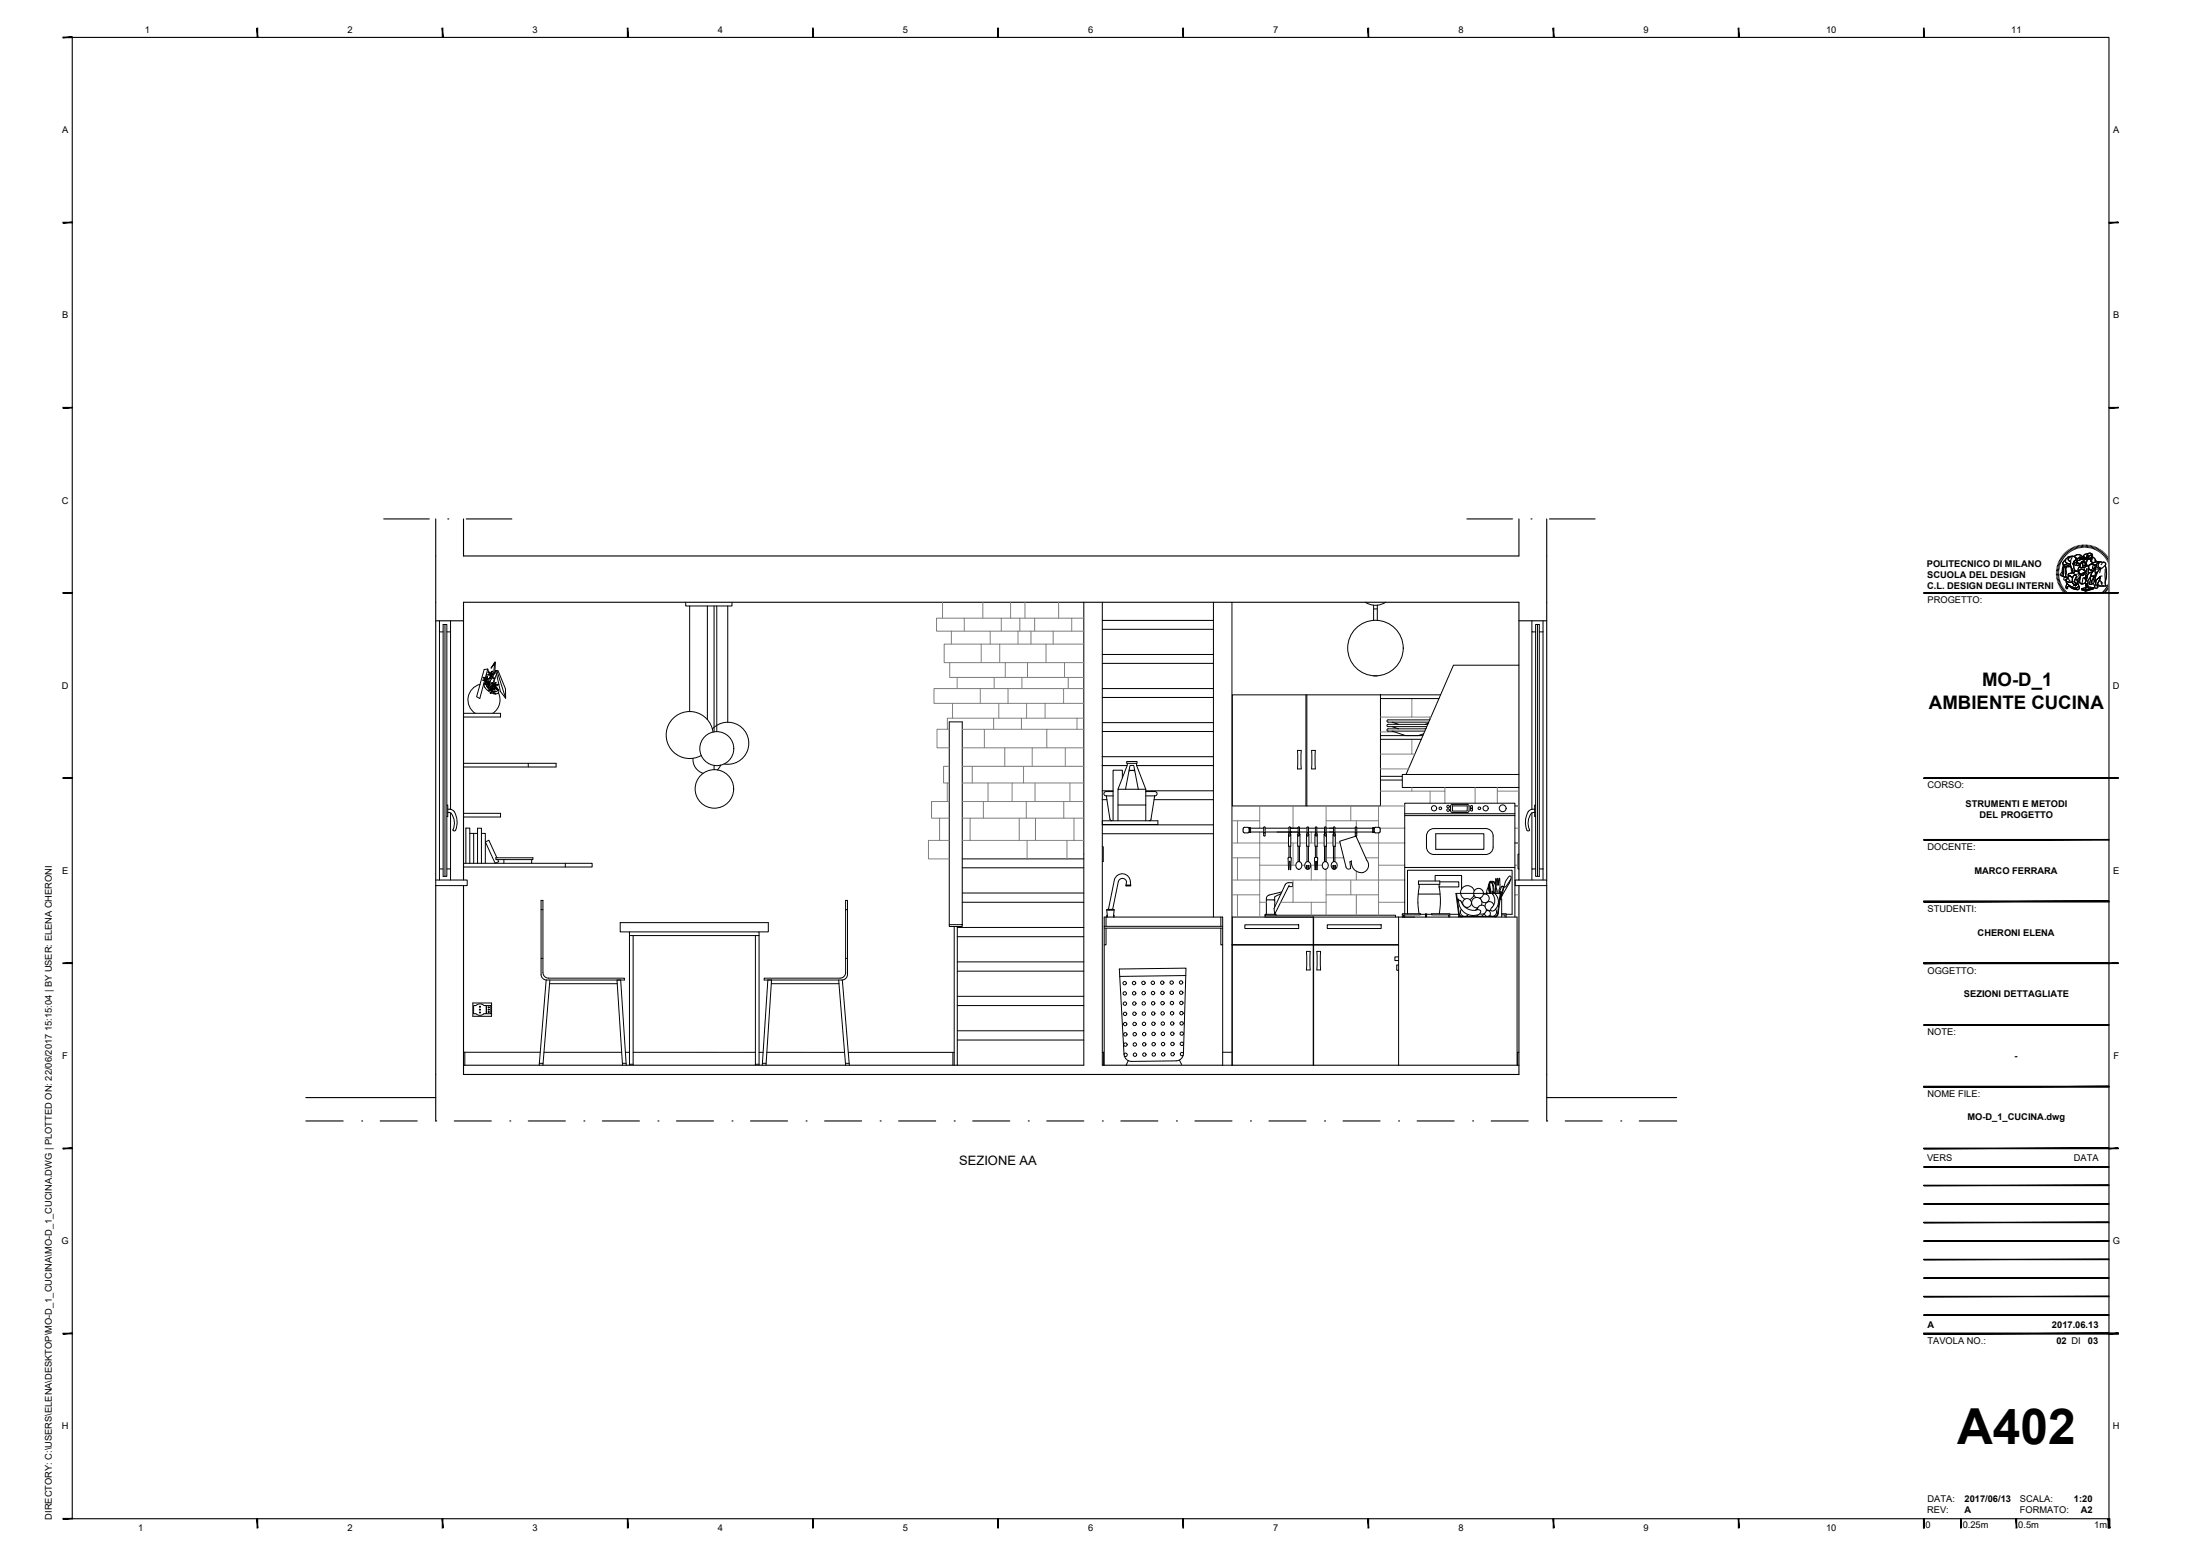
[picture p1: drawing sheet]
<svg xmlns="http://www.w3.org/2000/svg" width="594mm" height="420mm" viewBox="0 0 594 420" stroke-linecap="round" stroke-linejoin="round" font-family="sans-serif">
<!-- layer: A-WALL-FULL-EXTR -->
<g fill="none" stroke="#000" stroke-width=".3">
<path d="M103.6 140.1h12.3M117.7 140.1v10M120.9 140.1h.1M125.2 140.1v10M125.9 140.1h12.3M396.1 140.1h12.3M410.2 140.1v10M413.4 140.1h.1M417.7 140.1v10M418.4 140.1h12.3M117.7 162.6v75M117.7 167.6h7.5"/>
<path d="M125.2 162.6v75M410.2 162.6v75M410.2 167.6h7.5M417.7 162.6v75M117.7 239.1v51M125.2 239.1v51M410.2 239.1v51M417.7 239.1v51"/>
</g>
<!-- layer: A-WALL-FULL-INTR -->
<path d="M292.7 162.6v125M297.7 162.6v125M327.7 162.6v85M332.7 162.6v125M258.5 252.9h34.2" fill="none" stroke="#000" stroke-width=".27"/>
<!-- layer: A-FURN -->
<g fill="none" stroke="#000" stroke-width=".27">
<path d="M133.6 179.1l-1 1.3 1-1.6h.2l-.2 2.8M133.6 178.8l-.3 3M185.2 162.6v1h12.5v-1M186.2 163.6v28.5M191 163.6v30.7M192.8 163.6v34M193.6 163.6v34M196.5 163.6v31.4M368.7 162.6l.8 .5 1.4 .3M370.9 163.4v4.1M370.9 164.4h1M370.9 163.4h1"/>
<path d="M371.9 163.4v4.1M374.2 162.6l-.9 .5-1.4 .3M410.2 179.6h-17.7l-12.8 29.5M125.2 192.6h10v1h-10M129.6 184.8a4.3 4.3 0 0 0-3.2 3.5 4.3 4.3 0 0 0 1.9 4.3M130.6 184.7h.2M130.9 184.6a1.57 1.57 0 0 0 .9 1.9l.7 .5M131 183.4l-.1 .2M131.3 184.9l.4 .7M131.3 184.3h.1M131.3 182l.2 .7M131.4 184.1l-.1-.4 .3-1-.4 .3 .1 .7-1-.1 1 .1-.9-.8h.4l.5 .8-.5 .9 .5-.1v-.3"/>
<path d="M131.6 182.8l.1 .5M131.6 184.5l-.2 .3M131.7 184.5l.2 .2M131.7 180.7l-1 .1-2 7.3 .9 .5 1.3-4.9M131.7 180.7l.3 .8M131.7 180.7l-.7 2.6M131.7 181.5l.9 .7h-.9h.9l-.1-.7 .5-.3-.4 1 .5 1.1h.6l-1.1-1.1 .5-.4h.6l-.4 .3-.7 .1v.8l-.4 .1 .4-.9-.5-.8zM131.7 185.7l.7 .5v-.1l.1 .2M131.8 184.4h.2h-.2M131.8 183.6l.2 .8-.7-.7 .4-.5h.7l-.5 .4-.6 .1v.4M132 184.7h.2M132 185.7l.8 .7-.9-.1 .9 .1 1.1 1h-.6l-.5-1 .5-.5"/>
<path d="M132 184.6l-.5 .9M132 185.6h.3l.5 .8-.4 .8h.4v-.8l.7-.1 .4-.4h-.3M132.1 181.8l.1 .3M132.1 184.5l.1 .1M132.2 182.3l.2 .4M132.5 183.1l.1 .3M132.5 185.8v.1M132.6 186.4l.1 .1M132.7 184.5l.9 .8-.9-.1 .9 .1-.1-.8 .5-.3-.4 1.1 .5 1h.6l-1.1-1 .5-.5h.6l-.4 .3-.7 .2v.8h-.4l.4-.8-.5-.9zM132.8 185.3l-.1 .2M132.8 185.6l.3-.3-.3 1.1v-.5M132.8 186.5h.1"/>
<path d="M132.8 187.1l.5 .2M133 184.7l-.2 .5M133 184.5l.1-.1h-.6l-.5 .4 1.1 1.1h-.6l-.5-1.1 .4-1-.4 .3v.7h-.9h.9l-.9-.7 .5-.1 .4 .8-.4 .9 .4-.1v-.8l.8-.2M133.1 184.8l.1 .4M133.3 182.1l-.1 .2M133.3 185.3l.1 .4M133.4 185.3l-.1 .2M133.4 185.1v.1M133.4 182l-1.1 2M133.5 183.5l-.1 1.4M133.5 185.1l.1 .1M133.6 186.2l.2 .6"/>
<path d="M133.6 183.3l-.5 1.1M133.6 185.2h.1M133.7 185.2l.6 .7M133.9 181.1h.6l2 4.9v2.5l-1.4-1.8-1.2-5.6-.4 .7M134.1 182l-.5 1.2M134.2 181.1l2.3 7.4M134.4 186.3a.79 .79 0 0 1-1.3 .3M134.6 186.3a.68 .68 0 0 1 0 .8 .68 .68 0 0 1-.7 .3M134.6 187.1a4.3 4.3 0 0 1-1.5 5.5M192.4 196.8a5.7 5.7 0 0 1 9.5 2.1 5.7 5.7 0 0 1-6.4 7.4M192.5 197.7a6.3 6.3 0 0 0-7.9-5.4 6.3 6.3 0 0 0-4.2 8.6 6.3 6.3 0 0 0 9 3.1M332.8 187.6h40v30h-40z"/>
<path d="M352.6 187.6v30M352.9 187.6v30M370.9 182.5h1M372.8 187.6h16.2M372.8 188.6h15.8M372.8 198.6h11.4M372.8 199.6h11M375.9 197.4l3.6 1.2h3.5l1.4-.5M375.9 195l1.8 .6M375.9 196.2l1.8 .6M385 196.8h-10.2l-.3 .3 .3 .3h10M385.1 196.7l-.3 .1"/>
<path d="M385.5 195.6h-10.7l-.3 .3 .3 .3h10.5M385.7 195.3l-.9 .3M386.1 194.4h-11.3l-.3 .3 .3 .3h11M386.2 193.6v.6M125.2 219.6h10v1h-10M125.2 206.1h25v1h-25M142.6 206.1v1M187.1 204.8a3.9 3.9 0 0 0 2.8 4M192.8 206.7v1.1M194.6 206.6l-.9 1.3M298.7 214.9l1 6.3 .5 .4M298.7 214.9h1.9"/>
<path d="M300.6 213.7h-1.9a.59 .59 0 0 0-.6 .7 .59 .59 0 0 0 .6 .5M301.9 213.1l2.5-6.5v-.5h2.5v.5l2.5 6.5M301.9 217.4h7.5M303.1 210.1v-2.1h-2.5v13.6M303.9 213.1l1.2-6.4h1.1l1.2 6.4M304.4 206.1h-.2v-.5h2.9v.5h-.2M304.9 208.2h1.5M304.9 207.9h1.5M309.4 213.7h2.5a.59 .59 0 0 1 .6 .7 .59 .59 0 0 1-.7 .5M309.4 214.9h2.4M311.8 214.9l-1 6.3-.5 .4M350.4 202.6h1"/>
<path d="M350.4 202.6v5h1v-5M354.2 202.6v5h1v-5M354.2 202.6h1M372.8 210.6h5.9M372.8 209.6h5.9M379.3 219.7h29.8M391.8 217.4l.4-.2 4.3 .1 .2 .4-.1 1.5-.4 .2-4.2-.1-.3-.4zM392.2 217.6h4v1.4h-4zM397.1 218.3h.5v.6h-.4zM397.2 217.6h.4v.6h-.5zM410.2 209.1h-31.5v3.5h31.5M125.2 233.1h34.7v1h-34.7"/>
<path d="M125.8 233.1v-9.5h1.1v9.5M126.9 225h1v8.1M127.9 225h1.1M129 233.1v-9.5h1v9.5M130 225h1.1v8.1M133.9 231.6h10v.5h-10zM134.2 231.6l-2.2-4.7-.9 .4 2.6 5.8 1-.4-.3-.6M136.1 232.1v1M143.6 232.1v1M152.7 233.1v1M297.7 228.6h.2v4h-.2M297.7 221.6h15v1h-15z"/>
<path d="M301.9 221.6v-8.5h7.5v8.5M304.1 239l.1-.9a1.15 1.15 0 0 0-1.1-.9 1.15 1.15 0 0 0-1.1 .8l-1.5 7.6M304.1 239h1.2v.2h-1.2zM305.3 239a2.58 2.58 0 0 0-2-3 2.2 2.2 0 0 0-2.4 1.6l-1.6 8M335.7 224.5l.2 .3 1.1 .1M337 223.4h-.9a.84 .84 0 0 0-.4 1.1M337 223.4a1.05 1.05 0 0 1 .3 1.3M337.3 223.6h.1M337.3 224.7h.1M337.3 224.7l-.3 .2M337.4 223.6v1.1M337.4 223.6h.3v1.1"/>
<path d="M337.4 224.7v.1M337.4 224.8h.3M337.7 224.7v.1M337.7 224.7h3.5M337.7 223.6h3.5M341.2 225l.2-.2 .2 .2M341.6 223.5v2.1M341.6 224.7h8.9M341.6 223.6h6.5M341.6 223.5l-.2-.2-.2 .2v2.1l.2 .2 .2-.2M347.9 231.6l.8 .1-.2 3.1-.2-2.2-.3 2.2zM348.1 225l.2-.2 .2 .2"/>
<path d="M348.1 228.5v3M348.1 225.2l-.2 3.3h.7l-.2-3.3M348.1 239l-3.9 7.9M348.4 223.6h2.1M348.4 223.5v2.1M348.4 228.5v3M348.5 223.5l-.2-.2-.2 .2v2.1l.2 .2 .2-.2M349 238.4h-1.3l-.7 .5-3 6.4 .2 1.6M349 238.4h.1M349 238.4v1h-1.1M350.2 233a.93 .93 0 0 1 1.3 .1 .93 .93 0 0 1-.2 1.3 .93 .93 0 0 1-1.3-.1 .93 .93 0 0 1 .2-1.3zM350.5 225l.2-.2 .2 .2"/>
<path d="M350.5 228.5v4.2M350.5 225.2l-.1 3.3h.6l-.1-3.3M350.6 223.3l.3 .2v2.1l-.2 .2-.2-.2zM350.9 224.7h2M350.9 223.6h2M350.9 228.5v4.2M352.8 234.6a.98 .98 0 0 1-.5-1.3 .98 .98 0 0 1 1.3-.4l.3 .9-.4 .8M352.8 234.6l.1-.9 .1 1h.3l.1-1 .1 .9M352.9 225l.2-.2 .2 .2M352.9 228.5v4.2M352.9 225.2l-.1 3.3h.6l-.1-3.3M353 223.3l.3 .2v2.1l-.2 .2-.2-.2z"/>
<path d="M353.3 224.7h1.9M353.3 223.6h1.9M353.3 228.5v4.2M355.1 231.6l.4-.1 .3 .3-.1 3-.3-2.2-.3 2.2zM355.2 225l.2-.2 .2 .2M355.2 228.5v3M355.2 225.2l-.1 3.3h.6l-.1-3.3M355.3 223.3l.3 .2v2.1l-.2 .2-.2-.2zM355.6 224.7h2.1M355.6 223.6h2.1M355.6 228.5v3M357.3 233a.93 .93 0 0 1 1.3 .1 .93 .93 0 0 1-.2 1.3 .93 .93 0 0 1-1.3-.1 .93 .93 0 0 1 .2-1.3z"/>
<path d="M357.7 225l.2-.2 .2 .2M357.7 228.5v4.2M357.7 225.2l-.1 3.3h.6l-.1-3.3M357.7 223.3l.4 .2v2.1l-.2 .2-.2-.2zM358.1 224.7h2M358.1 223.6h2M358.1 228.5v4.2M359.9 234.6l.1-.9 .1 1h.2h.1v-.9l.2-.1v.9M359.9 234.6a.98 .98 0 0 1-.4-1.3 .98 .98 0 0 1 1.3-.4l.3 .9-.5 .8M360.1 225l.2-.2 .2 .2M360.1 228.5v4.2M360.1 225.2l-.1 3.3h.6l-.1-3.3"/>
<path d="M360.1 223.3l.4 .2v2.1l-.2 .2-.2-.2zM360.5 224.7h5.5M360.5 223.6h5.5M360.5 228.5v4.2M364.5 232.7l.4-.2a2.81 2.81 0 0 0 3 3.1M364.5 232.7l.2 1.8-.7 .2-.5-.6-1.7-6.9 4.4-1.4 2.9 6.5a2.06 2.06 0 0 1-1.2 3.3M366 225l.2-.2 .2 .2M366 223.3l.4 .2v2.1l-.2 .2-.2-.2zM366.4 224.7h4.3M366.4 223.6h4.3M370.7 224.7v.1M370.7 223.5l.3 .1v1.2h-.3z"/>
<path d="M371 224.7h.1M371 223.6h.1M371.1 224.7l.3 .2M371.4 223.4h.9a.82 .82 0 0 1 .4 1.1M371.4 223.4a1.05 1.05 0 0 0-.3 1.3M372.7 224.5l-.2 .3-1.1 .1M379.3 234.2v-17.3h29.8v17.3M379.3 220.2h29.8M383 237.9h5.8v.9h-5.8zM383.2 238.8l-.3 4.4 .3 3.5M385.8 224.3l.9-.5 .5-.1h14a1.99 1.99 0 0 1 2 2v3a1.99 1.99 0 0 1-2 2h-14a2.01 2.01 0 0 1-2-2l.1-3.5zM387.5 237.9v-1.5h7.2v3.7"/>
<path d="M387.7 225.1h13v4.2h-13zM388.6 239.5l.4 3.7-.4 3.5M388.6 238.8v.7M388.8 238.1h5.1v1.4h-5.3M401.9 239.5l-.4 .7v.8M402.1 238.9l.5 2.3M402.2 238.4l.1-.3a.95 .95 0 0 1 1 1.2l.1 .7M402.3 238.5l.4 2.7M402.5 238.1a3.3 3.3 0 0 1 .7 2.9 2.92 2.92 0 0 1-.1 5h-.3a.57 .57 0 0 1-.3-.6 .57 .57 0 0 1 .5-.5 2.74 2.74 0 0 0 .1-3.5M402.5 238.1a2.54 2.54 0 0 0-.3 3.1M402.6 238.2a2.55 2.55 0 0 0-.2 3M402.7 238a1.08 1.08 0 0 1 1.3 1.4l-.1 1.8"/>
<path d="M402.8 238.2a1.27 1.27 0 0 1 1 1.8l-.1 1.2M403.9 237.3v1.3M404 237.3l.3 1.7 .1-1.8 .3 1.8v-1l.3-.8 .1 2.4-.3 1.4M404 239.8l.3 .9M405.5 239.4l-.8 1.8M405.5 239.4h.3l.1 .2-.8 3.2M405.5 239.4a.38 .38 0 0 1 .4-.1 .38 .38 0 0 1 .2 .3l-.8 3.2M406.4 239.5l1.5-2 .2-.6-.2-.3a2.67 2.67 0 0 0-1.7 2.6l-.1 .5M408 237.4l-.4 1-2.1 3.6M410.2 230.6h-.3v4h.3M146.1 245.6h.5M146.1 258.8h.5"/>
<path d="M170 252.6h35v35M170 252.6v-1h35v1M170 251.6h-2.5v-2.5h40v2.5h-2.5M170 252.6v35M171 252.6v35M204 252.6v35M228.3 245.6h.6M228.3 258.8h.6M298.2 250.1v37.5M298.2 250.1v-2.5h32v40h2.5M298.2 250.6h32M298.2 250.1h32"/>
<path d="M298.7 250.6v4.5h-.5M298.7 247.6v2.5M298.9 245.7h2M298.9 245.7h1.9M299 247.1l-.1 .5M299 247.6v-2l1.9 .1-.2 1.9M299.6 245.6l-.1 .1M300.2 245.6v.1M300.7 247.1h.2v.5M329.7 250.6v4.5h.5M329.7 247.6v2.5M332.7 255.2h21.9v32.4"/>
<path d="M336.2 249.7h14.5v1h-14.5zM341.6 247.1h35.2v.5h-35.2zM341.6 247.1v-.2h3v.2M342 243h2.2v1.9M344.2 246.9h.4M345.9 241.3l-1.7 .8v.9M346.1 240.8l-3.4 .9a1 1 0 0 0-.7 1v4.2M352.8 256.9v5M352.8 256.9h1M353.8 256.9v5h-1.1M354.6 247.6v7.5h-21.9M355.6 256.9v5h1v-5"/>
<path d="M355.6 256.9h1M358.4 249.7h14.6v1h-14.6zM376.8 247.6h32.9v40M377.7 258.4h-1v1h1M377.7 247.6v40M377.7 255.1h-23v-7.5h-21.9v40M377.7 255.2h-23v32.4M378.7 247.6v-.9h4.9v.3h-4.6v.6M379.3 246.7v-12.5h29.8v13.4M379.3 247.1v.5M380.1 246.7v-11.7h28.2v11.9h-1.6M383 241.4h5.9"/>
<path d="M383.6 246.9h1.3M384.9 247.6v-.9h.3v.9M385.2 246.9h1.4M391.2 247.6v-.6h-4.6v-.3h4.9v.9M391.5 246.9h2.4v.7M393.3 241.2l.7 5.4a.83 .83 0 0 0 .8 .9h8.8a.83 .83 0 0 0 .8-.9l.7-5.4M393.9 246.7l-.8-5.5h12.2l-.7 5.5M393.9 246.6a1 1 0 0 0 .9 1M394 243.1l-.3-.3-.1 .1 .3 .3a3.9 3.9 0 0 0 5.6 3.6 .63 .63 0 0 0 .3-.7 .63 .63 0 0 0-.6-.5l-.7 .2M394 243.1l.6 .3M394.2 247.4v.2M394.5 243.4a3.6 3.6 0 0 0 4 2.4"/>
<path d="M394.6 245.6a1.17 1.17 0 0 0 .2 1.6 1.17 1.17 0 0 0 1.7-.2M398 241.7l-.4 .7-.7 .5M398.1 240.5a1.88 1.88 0 0 0-3.1-.9 1.88 1.88 0 0 0 .6 3.2M398.6 242.3a1.33 1.33 0 0 1-.2-2.1 1.33 1.33 0 0 1 2 .4 1.33 1.33 0 0 1-.9 1.9M399 245.2l-.5 .6M399.8 242.4v.4M400 244.4a1.4 1.4 0 0 0-.8-2 1.4 1.4 0 0 0-1.8 1.3 1.4 1.4 0 0 0 1.7 1.4M400.6 241.5a1.17 1.17 0 0 1 1.5 1.3 1.17 1.17 0 0 1-2 .6M400.8 246.7a1.22 1.22 0 0 1-2 .4M401 244.8a1.22 1.22 0 0 0-1.3-.3 1.22 1.22 0 0 0-.8 1.1M401.3 245.9a.8 .8 0 0 1 1.1 .6 .8 .8 0 0 1-.6 1 .8 .8 0 0 1-.9-.9M401.4 245.5a1.22 1.22 0 0 1-1.8 1.2"/>
<path d="M401.5 241v.2zM401.9 245.8v.1M403.2 241l-.2-.3 .1 .8M403.4 244.4a1.19 1.19 0 0 0-1.5-.9 1.19 1.19 0 0 0-.8 1.5 1.19 1.19 0 0 0 1.5 .8M403.4 240v1.1M403.8 245.5a1.17 1.17 0 0 1 0 1.6 1.17 1.17 0 0 1-1.5 .1M404.3 240.7v.5M404.6 246.6a1 1 0 0 1-1 1M404.9 241.2l.2-.5 .4 .2-.2 .5M405.1 242.8h.4v4.8M405.2 240.8l-.2 .4M405.3 242.2l-.2 .3"/>
<path d="M405.5 246.7h1.2v.9M405.5 247h.9v.6M127.7 270.8h5v3.6h-5zM127.9 271.5h.6a1.54 1.54 0 0 1 2.2 0h.6v2.2h-.6a1.55 1.55 0 0 1-2.2 0h-.6zM131.4 271.5h1.1v2.2h-1.1zM147.5 264.6l-1.9 23M148.1 264.1a1.51 1.51 0 0 1-1.5-1.5v-19.5h-.5v20a1.5 1.5 0 0 0 1.5 1.5h21v-.5h-20.5M148.4 265.6h18.3M148.5 264.6l-1.9 23M207.3 264.6l-1.5 23M208.3 265.6h18.3M208.3 264.6l-1.5 23"/>
<path d="M226.5 264.6l1.8 23M227.5 264.6l1.8 23M228.3 262.6v-19.5h.6v20a1.5 1.5 0 0 1-1.5 1.5h-21v-.5h20.5M228.4 262.6a1.5 1.5 0 0 1-1.5 1.5M320.2 263.4l-17.8 .3M377.7 260.6h-.5v1.4h.5M125.2 284.1h20.7M125.5 284.1v3.5M145.6 287.1h1M146.9 284.1h21M168.1 287.1h1M168.1 287.6l-1.5-23h1l1.5 23"/>
<path d="M168.9 284.1h1.1M170 287.4h1M171 284.1l33 .1M204 287.4h1M205 284.2h1.1M205.9 287.1h1M207.1 284.2h21M228.3 287.1h1M229.1 284.2h28.6M257.3 284.2v3.4M297.7 284.1h.3v3.5M303.5 284.6a.46 .46 0 0 1 .7-.2 .46 .46 0 0 1 .1 .7 .46 .46 0 0 1-.7 0"/>
<path d="M303.5 284.7l-1.2-23 18-.3-.7 23.1a2 2 0 0 1-2 2l-12.1 .1M303.5 284.7a1.99 1.99 0 0 0 2.1 1.9M304.7 286.4l-.6 1.2M318.5 286.3l.6 1.1M319.6 284.4a.46 .46 0 0 0-.7-.2 .46 .46 0 0 0-.1 .7 .46 .46 0 0 0 .7 0M330.2 284.1h2.5M410.2 284.1h-.4v3.5"/>
<circle cx="371.4" cy="175" r="7.5"/>
<circle cx="192.9" cy="213" r="5.2"/>
<circle cx="193.6" cy="202.2" r="4.6"/>
<circle cx="387.2" cy="218.3" r=".7"/>
<circle cx="388.9" cy="218.3" r=".35"/>
<circle cx="391" cy="217.8" r=".35"/>
<circle cx="391" cy="218.7" r=".35"/>
<circle cx="399.5" cy="218.3" r=".35"/>
<circle cx="401.2" cy="218.3" r=".7"/>
<circle cx="405.8" cy="218.3" r=".93"/>
<circle cx="396.2" cy="243.8" r="1.19"/>
<circle cx="129.6" cy="272.6" r=".14"/>
<circle cx="129.6" cy="273.4" r=".14"/>
<circle cx="129.6" cy="271.9" r=".14"/>
<circle cx="132" cy="272" r=".14"/>
<circle cx="132" cy="272.6" r=".14"/>
<circle cx="132" cy="273.3" r=".14"/>
<circle cx="303.7" cy="265.5" r=".46"/>
<circle cx="303.7" cy="268.2" r=".46"/>
<circle cx="303.8" cy="271" r=".46"/>
<circle cx="303.8" cy="273.8" r=".46"/>
<circle cx="303.8" cy="276.5" r=".46"/>
<circle cx="303.9" cy="279.3" r=".46"/>
<circle cx="306.2" cy="265.4" r=".46"/>
<circle cx="306.3" cy="268.2" r=".46"/>
<circle cx="306.3" cy="271" r=".46"/>
<circle cx="306.3" cy="273.7" r=".46"/>
<circle cx="306.4" cy="276.5" r=".46"/>
<circle cx="306.4" cy="279.3" r=".46"/>
<circle cx="308.8" cy="265.4" r=".46"/>
<circle cx="308.8" cy="268.2" r=".46"/>
<circle cx="308.8" cy="270.9" r=".46"/>
<circle cx="308.9" cy="273.7" r=".46"/>
<circle cx="308.9" cy="276.5" r=".46"/>
<circle cx="309" cy="279.2" r=".46"/>
<circle cx="311.3" cy="265.4" r=".46"/>
<circle cx="311.4" cy="268.1" r=".46"/>
<circle cx="311.4" cy="270.9" r=".46"/>
<circle cx="311.4" cy="273.7" r=".46"/>
<circle cx="311.5" cy="276.4" r=".46"/>
<circle cx="311.5" cy="279.2" r=".46"/>
<circle cx="313.9" cy="265.4" r=".46"/>
<circle cx="313.9" cy="268.1" r=".46"/>
<circle cx="313.9" cy="270.9" r=".46"/>
<circle cx="314" cy="273.6" r=".46"/>
<circle cx="314" cy="276.4" r=".46"/>
<circle cx="314" cy="279.2" r=".46"/>
<circle cx="316.4" cy="265.3" r=".46"/>
<circle cx="316.4" cy="268.1" r=".46"/>
<circle cx="316.5" cy="270.8" r=".46"/>
<circle cx="316.5" cy="273.6" r=".46"/>
<circle cx="316.5" cy="276.4" r=".46"/>
<circle cx="316.6" cy="279.1" r=".46"/>
<circle cx="318.9" cy="265.3" r=".46"/>
<circle cx="319" cy="268.1" r=".46"/>
<circle cx="319" cy="270.8" r=".46"/>
<circle cx="319" cy="273.6" r=".46"/>
<circle cx="319.1" cy="276.3" r=".46"/>
<circle cx="319.1" cy="279.1" r=".46"/>
<circle cx="303.9" cy="282.1" r=".46"/>
<circle cx="306.4" cy="282" r=".46"/>
<circle cx="306.5" cy="284.8" r=".46"/>
<circle cx="309" cy="282" r=".46"/>
<circle cx="309" cy="284.8" r=".46"/>
<circle cx="311.5" cy="282" r=".46"/>
<circle cx="311.6" cy="284.7" r=".46"/>
<circle cx="314.1" cy="281.9" r=".46"/>
<circle cx="314.1" cy="284.7" r=".46"/>
<circle cx="316.6" cy="281.9" r=".46"/>
<circle cx="316.6" cy="284.7" r=".46"/>
<circle cx="319.1" cy="281.9" r=".46"/>
</g>
<!-- layer: A-GLAZ-FULL -->
<g fill="none" stroke="#000" stroke-width=".27">
<path d="M118.7 170.6h1M118.7 167.6v70M119.7 168.6h1v68h-1zM120.2 168.6v68M121.7 167.6v3h-1M121.7 170.6v47.9M413.7 167.6v3h1M413.7 170.6v47.9M414.7 168.6h1v68h-1zM415.2 168.6v68M415.7 170.6h1M416.7 167.6v70"/>
<path d="M120.7 217.4h.2v3.1h-.2M120.9 218.5l.9 .1a4.1 4.1 0 0 1 1.5 4.8l-.2 .7a.37 .37 0 0 1-.4 .3 .37 .37 0 0 1-.4-.4 4.1 4.1 0 0 0-.7-4.5l-.7-.1M121.7 219.5v15.1M413.7 219.5v15.1M414.4 218.5l-.9 .1a4.2 4.2 0 0 0-1.4 4.8l.3 .8 .4 .2 .2-.2M414.4 219.4h-.5a3.8 3.8 0 0 0-.9 4.6v.2M414.7 217.4h-.3v3.1h.3M117.7 237.6h8.5v1.5h-8.5zM118.7 234.6h1M120.7 234.6h1v3M409.2 237.6h8.5v1.5h-8.5zM414.7 234.6h-1v3"/>
<path d="M415.7 234.6h1M256.3 249.7h3.5v.5h-3.5zM256.3 249.7v-54.8h3.5v54.8M257.7 250.2v37.4M258.5 250.2v37.4"/>
</g>
<!-- layer: A-FLOR-STRS -->
<g fill="none" stroke="#000" stroke-width=".27">
<path d="M297.6 176.7h30.1M297.6 179.1h30.1M297.6 167.5h30.1M297.6 169.9h30.1M297.6 195.1h30.1M297.6 197.5h30.1M297.6 185.9h30.1M297.6 188.3h30.1M297.6 204.3h30.1M297.6 206.7h6.8M297.6 213.5h3M297.6 215.9h1.3"/>
<path d="M306.9 206.7h20.8M309.4 213.5h18.3M311.6 215.9h16.1M259.8 231.9h32.9M259.8 234.3h32.9M297.6 222.7h30.1M297.6 225.1h30.1M258.5 259.7h34.2M258.5 250.4h34.2M259.8 243.6h32.9M259.8 241.1h32.9M258.5 278.3h34.2"/>
<path d="M258.5 271.5h34.2M258.5 269h34.2M258.5 262.2h34.2M258.5 280.8h34.2"/>
</g>
<!-- layer: A-FLOR-LEVL -->
<g fill="none" stroke="#000" stroke-width=".3">
<path d="M117.7 150.1v12.5M125.2 150.1h285M417.7 150.1v12.5M125.2 162.6h285M82.6 296.4h35.1M117.7 290.1v12.6M125.2 290.1h285M125.2 287.6h167.5M297.7 287.6h32.5M332.7 287.6h77.5M417.7 290.1v12.6M417.7 296.4h35.1"/>
<path d="M82.6 302.7h10.1M97.7 302.7h.1M102.7 302.7h10M117.7 302.7h.1M122.7 302.7h10M137.7 302.7h.1M142.7 302.7h10M157.7 302.7h.1M162.7 302.7h10M177.7 302.7h.1M182.7 302.7h10M197.7 302.7h.1"/>
<path d="M202.7 302.7h10M217.7 302.7h.1M222.7 302.7h10M237.7 302.7h.1M242.7 302.7h10M257.7 302.7h.1M262.7 302.7h10M277.7 302.7h.1M282.7 302.7h10M297.7 302.7h.1M302.7 302.7h10M317.7 302.7h.1"/>
<path d="M322.7 302.7h10M337.7 302.7h.1M342.7 302.7h10M357.7 302.7h.1M362.7 302.7h10M377.7 302.7h.1M382.7 302.7h10M397.7 302.7h.1M402.7 302.7h10M417.7 302.7h.1M422.7 302.7h10M437.7 302.7h.1"/>
<path d="M442.7 302.7h10.1"/>
</g>
<!-- layer: A-TEXT -->
<g fill="none" stroke="#808080" stroke-width=".27">
<path d="M254.5 162.6v4.3M256.5 178.9h-1.5v-5h10v5M256.9 173.9v-3.5h10.5v3.5M256.9 170.4h-4v-3.5h7.5v3.5M260.4 166.9h10v3.5M265 173.9h5v5M265.4 162.6v4.3M267.4 170.4h7.5v3.5M270 173.9h12.5v5M270.4 166.9h5v3.5M271.5 178.9h6v4M272.9 162.6v4.3"/>
<path d="M274.9 170.4h3.5v3.5M275.4 166.9h4v3.5M276.8 162.6v4.3M277.5 178.9h10v4M278.4 170.4h6v3.5M279.4 166.9h10v3.5M282.5 173.9h10.2M284.4 170.4h8.3M285.9 162.6v4.3M287.5 178.9h5.2M289.4 166.9h3.3M255.8 196.9h-2.8v5h3.3"/>
<path d="M256.3 196.9h-.5v-3h12.5v3M257.2 193.9v-4h12.5v4M257.2 189.9h-5v-4h12.5v4M258.5 185.9v-3h10v3M258.5 182.9h-2v-4h15v4M259.8 196.9h6v5M264.7 185.9h7.5v4M265.8 196.9h16.9M268.3 193.9h7.5v3M268.5 182.9h7.5v3M269.7 189.9h7.5v4M272.2 185.9h15v4"/>
<path d="M275.8 193.9h15v3M276 182.9h12.5v3M277.2 189.9h5v4M282.2 189.9h10.5M287.2 185.9h5.5M288.5 182.9h4.2M290.8 193.9h1.9M292.7 196.9h-10v5h10M372.8 197.6h3.8M381.3 188.6v5h-8.5M381.3 199.6v4h-8.5M381.3 193.6h5.1"/>
<path d="M386.2 193.6v.6M256.3 216.4h-4.8v4.5h2.2M256.3 211.4h-.5v5M256.3 206.9h-1.5v4.5h1M259.8 206.9h2.7v4.5M259.8 216.4h5.7M259.8 211.4h7M259.8 201.9h11.5M262.5 206.9h30.2M273.3 216.4h-7.8v4.5h11.6M273.3 211.4h-6.5v5M276.4 206.9v4.5h16.3"/>
<path d="M276.4 211.4h-3.1v5h6.2M277.1 216.4v4.5h10.1M278.7 201.9h-7.4v5M279.5 211.4v5h9.4M282.7 201.9h-4v5M287.2 216.4v4.5h5.5M287.7 201.9v5M288.9 211.4v5h3.8M340.2 217.6v4h-7.5M349.2 217.6v6M358.1 217.6v7.6M364.8 217.6v4h7.5v-4"/>
<path d="M372.8 213.6h17.4v3.3M372.8 207.6h7.5M372.8 217.6h6.5M381.3 212.6v1M381.3 203.6h.8M386.2 213.6v3.3M390.2 212.6v1M398.3 212.6v4.3M404.3 212.6v1h5.9M404.3 213.6v3.3M409.1 217.6h1.1h-1.1M253.7 226.9h-3v5h5.6"/>
<path d="M256.3 220.9h-2.6v6h2.6M259.8 226.9h2.2M259.8 220.9h2.2M265.5 220.9h-3.5v6h13.2M275.2 220.9v6h14.8M277.4 226.9v5M279.6 220.9v6M288.1 226.9v5M290 220.9v6h2.7M334.2 221.6v6M334.2 231.6v6M340.2 224.7v2.9h-7.5"/>
<path d="M340.2 231.6v2h7.7M340.2 233.6v4h-7.5M340.2 221.6v2M347.9 227.6h-7.7v4h-7.5M348.1 233.6h.3M348.6 227.6h1.8M349.2 227.6v6h-.6M349.2 237.6v6h-3.4M349.2 233.6h.7M351 227.6h1.8M351.5 233.6h.8M353.4 227.6h1.7"/>
<path d="M353.9 233.6h1.1M354.1 224.7v2.9M354.1 233.6v4M355.2 233.6h.3M355.7 227.6h1.9M355.7 233.6h1.4M358.1 234.7v2.9h-17.9v4h-7.5M358.1 228.5v4.2M358.1 221.6h6.7M358.1 231.6h2M358.2 227.6h1.8M360.5 231.6h2.4"/>
<path d="M360.6 227.6h1.3M364.8 237.6v4h7.5v-4h7M366.3 237.6h-8.2v9.5M366.3 221.6v1.7M366.3 225.8v.1M372.3 224.9v2.7h-5.3M372.3 231.6v2h7M372.3 233.6v4h-6v-2.4M372.3 221.6v1.8M372.6 223.6h6.7M379.3 227.6h-7v4h-3.5M409.1 227.6h1.1h-1.1"/>
<path d="M409.1 233.6h.8M409.1 237.6h.1M409.1 223.6h1.1M334.2 241.6v6M340.2 241.6v2h1.8M340.2 243.6v4M344.2 243.6h.6M349.2 243.6h8.9M354.1 243.6v3.5M358.1 241.6h6.7M366.3 241.6v5.5M372.3 241.6v2h7"/>
<path d="M372.3 243.6v3.5M409.1 241.6h1.1"/>
</g>
<!-- layer: G-ANNO-LOGO -->
<g fill="none" stroke="#000" stroke-width=".3">
<path d="M555.3 154.8h.6M555.3 154.4h.6M555.3 154.1h.7M555.3 153.7l.7 .1M555.4 153.3l.7 .2M555.5 153l.6 .2M555.6 152.7l.6 .1M555.7 152.3l.6 .2M555.8 152l.6 .2M555.9 151.7l.7 .2M555.9 155.1h-.6M556 155.4l-.7 .1"/>
<path d="M556 155.7l-.7 .1M556.1 156.1l-.7 .1M556.1 151.3l.6 .3M556.1 156.4l-.6 .1M556.2 156.7l-.6 .2M556.3 151l.5 .3M556.3 157l-.6 .2M556.4 157.3l-.6 .3M556.4 150.7l.6 .4M556.5 157.6l-.6 .3M556.6 150.4l.6 .4M556.7 157.9l-.6 .3"/>
<path d="M556.8 158.2l-.6 .3M556.9 150.1l.5 .4M557 158.5l-.6 .3M557.1 149.8l.5 .5M557.1 152.4l.7 .1a.84 .84 0 0 0 1.3-.1l.1 .6h-.9a.8 .8 0 0 1-1.2-.5zM557.2 152.4v.4M557.2 158.8l-.6 .3M557.3 149.6l.5 .4M557.3 152.9l-.2 .6-.2 1.4-.3 .6 .4 .1M557.4 159l-.6 .4M557.4 151.4l.4-.2-.1 .3a.81 .81 0 0 0 1 .8l.3 .1-.4 .3-.6-.2h-.5a.51 .51 0 0 1-.5-.4 .51 .51 0 0 1 .3-.6zM557.6 153h.4l-.2 .6v2.1l-.2 .1-.6-.2 .2-.7 .1-1.4z"/>
<path d="M557.6 149.3l.4 .5M557.6 159.3l-.5 .4M557.6 153l-.3 .4v1.4l-.3 .8 .7 .2M557.8 159.5l-.5 .5M557.8 149.1l.5 .5M557.8 156.5l.1 .2a1.26 1.26 0 0 0 1.7 .4M557.9 150.9l.7-.5 1.2-.2a.97 .97 0 0 0-1.2 1l.5 .4v.8l-.5-.2a.75 .75 0 0 1-.9-.7zM558 156.9l.6 .3 1-.1 .4 .7v.2l.2-.2 .3 .4-.2-.5 .3 .4-.1-.5 .4 .2-.8-.7 .3-.7 .4 .1 .3 1a.79 .79 0 0 1 0 1 .79 .79 0 0 1-.9 .2l-1.6-.8-.5-.4zM558 156.9l.1 .6 .7 .6 1.9 .9M558 159.7l-.5 .5M558 153h1.2l.6 1.1-.1 .5-.4 .2a.6 .6 0 0 0-.8 .7h.1a.36 .36 0 0 1-.2 .4 .36 .36 0 0 1-.4-.1l-.2-.5v-1.8zM558 153l-.2 .6 .1 2.2"/>
<path d="M558.1 148.8l.4 .6M558.1 157.6l1.9 1.1a.84 .84 0 0 0 1.3-.5 .65 .65 0 0 1 .1 .9 .65 .65 0 0 1-1 0l-1-.3a.66 .66 0 0 0-.6-.5 .66 .66 0 0 0-.6 .3l.2 .2-.3 .1-.3-.4zM558.1 157.6l-.1 .2a.78 .78 0 0 0 0 1.1l.4-.1-.2-.3a.87 .87 0 0 1 1.3 .3l.6 .3a.96 .96 0 0 0 1.4-.3l-.2-.6M558.2 160l-.4 .5M558.3 156a.5 .5 0 0 0-.8-.1 .5 .5 0 0 0 .1 .8 .63 .63 0 0 1 1.1-.1l.3 .2M558.4 148.6l.4 .6M558.5 155.7l.4-.3 .5 .4a.46 .46 0 0 1 .2 .8v.5a1.3 1.3 0 0 1-1.7-.4l.1-.3 .5-.1-.2-.3zM558.5 155l1.2-.4 .4 .1 .1-.4 .5-.1 .6 .2 .2 .4a.99 .99 0 0 1 .1 1.2 .99 .99 0 0 1-1.1 .4v-.3a.45 .45 0 0 0 0-.8 .45 .45 0 0 0-.7 .4l-.2 .4-.6-.6a.34 .34 0 0 1-.4 0 .34 .34 0 0 1-.1-.5zM558.7 148.4l.4 .6M558.8 150.6a.99 .99 0 0 1 1-.4 .99 .99 0 0 1 .7 .9l-.3 .4a1.01 1.01 0 0 0-.2 1.5 .99 .99 0 0 0 .7 1.2l-.5 .1-.1 .4a.39 .39 0 0 1-.4-.2 .39 .39 0 0 1 0-.4l-.6-1.3v-1.2a.57 .57 0 0 1-.5-.4 .57 .57 0 0 1 .2-.6zM558.9 155.3l.7 .8M558.9 155.4a.61 .61 0 0 0-.4 .9"/>
<path d="M559 148.2l.3 .6M559.2 153l-2-.1-.4 1.5-.5 .7 .3 .3M559.3 148.1l.3 .6M559.3 153.3l.2 1.4M559.5 150.6l-.3 .7-.1 1.2 .6 1.6a.39 .39 0 0 0 0 .4 .39 .39 0 0 0 .4 .2l.1-.4 .4-.2a1.02 1.02 0 0 1-.6-1.3 1.48 1.48 0 0 1 .5-1.7 1.04 1.04 0 0 0-1.4-.9l-.6 .2-.6 .5-.2 .6a.81 .81 0 0 0 1 .8l.4 .1a.84 .84 0 0 1-1.3 .1h-.3a.51 .51 0 0 1-.5-.4 .51 .51 0 0 1 .3-.6l.5-.3M559.6 147.9l.3 .6M559.7 154.6l-.4 .2a.72 .72 0 0 0-.8 .6l.2 .1M559.8 150.2a.97 .97 0 0 0-1.2 1l.5 .4M559.9 147.7l.3 .7M560 155.4a.46 .46 0 0 1 .7 .1 .46 .46 0 0 1-.2 .7l-.4 .9 .8 .7-.4-.2 .1 .5-.3-.4 .1 .5-.2-.4-.2 .2v-.2l-.3-.6v-1.1zM560 155.4a.47 .47 0 0 1 .7 .1 .47 .47 0 0 1-.2 .7l-.4 .9 .8 .7-.4-.2 .1 .5-.3-.4 .1 .5-.2-.4-.2 .3v-.3l-.3-.6v-1.1zM560.1 152.1l.7-.3 .3 .2-.4 .3 .2 .4a.59 .59 0 0 1-.8-.6z"/>
<path d="M560.1 151.5l.9-.3-.1 .5-1.1 .5zM560.1 152.1a.58 .58 0 0 0 .8 .6M560.2 150.3l.7-.5 1 .1a.3 .3 0 0 1 .4 .4 .3 .3 0 0 1-.4 .2l-.3-.1-.6 .4-.5-.1M560.3 147.6l.2 .7M560.4 150l.4-.2h.7l.5 .2 .3 .4-.2 .2-.5-.2-.7 .4-.7-.5zM560.5 150.6l.7 .2 .5-.4 .3 .2-.2 .6-.4 .2-.4-.2-.6 .1zM560.6 147.5l.2 .6M560.7 154.2l.6 .2 .4 .7a.76 .76 0 0 1-.3 1.1M560.8 152.1h.9l-.3 .1 .1 .2a.38 .38 0 0 1-.4 .4 .38 .38 0 0 1-.4-.3zM560.8 156.5l.4 1.3a.74 .74 0 0 1-.1 .8 .74 .74 0 0 1-.8 .2M560.8 151.8l.3 .2M560.9 151.5v.2l-1.1 .5"/>
<path d="M560.9 155.1l-.7 .2M560.9 147.4l.2 .7M561 151.2l-.4 .5M561.1 154.8l.8 .4M561.2 152.1a.33 .33 0 0 0-.4 .3 .33 .33 0 0 0 .4 .3 .33 .33 0 0 0 .2-.5l.3-.1-.7 .1M561.2 155.2a.7 .7 0 0 1 .2 .9 .7 .7 0 0 1-1 .3M561.3 154.4v-.2l.6-.5 1 .3 .1 .2a.25 .25 0 0 1 .1 .4 .25 .25 0 0 1-.4 0l-1 .4 .6 .4 .4-.2 .1-.4a.28 .28 0 0 0 .4-.2 .28 .28 0 0 0-.2-.4l-.1-.2-1.1-.3-.5 .7h-.2l.2-1.1 .3-.3 .2 .2h1.1l.5-.3v-.4l.6 .2 .1 1.1a.66 .66 0 0 0-.1 .9l-.3 .6-.4 .2-.2 .5h-.4l.3 .3 .3-.1v.4l.2-.2-.4 1.1a.95 .95 0 0 1-1.4-.1l-.4-.4 .3-.5 .2-1.1M561.3 154.2l.6-.5 1.1 .4a.29 .29 0 0 1 .2 .4 .29 .29 0 0 1-.4 .1l-.4 .2a.51 .51 0 0 1-.6 .3 .51 .51 0 0 1-.4-.5zM561.3 147.3l.1 .7M561.3 157l.8 .7M561.5 151.1v.1M561.6 150.7l.2 .1"/>
<path d="M561.6 153l-.4 .5-.1 .8M561.6 156.4l.1 1M561.6 147.2l.1 .7M561.7 150.8h-.1M561.7 155.1l1.2-.4-.2 .5-.4 .2-.5-.1zM561.7 155.9l-.2 .9-.4 .4M562 150.9l.8-.1a.31 .31 0 0 1 .1 .5 .31 .31 0 0 1-.5-.2zM562 147.2l.1 .7M562 150.6l-.2 .6-.4 .2-.4-.2-.6 .1M562 151.8l.5-.2h.5l.4 .8-.1 .6-.2-.1v-.7l-.2-.5a.42 .42 0 0 0-.7 .1 .42 .42 0 0 0 .2 .6l.1 .5a.45 .45 0 0 1-.7 .3 .45 .45 0 0 1 0-.8zM562.1 159l2-.5 1.2 .2-2.1 .6zM562.1 159l1.1 .3v.3l-1.1-.3z"/>
<path d="M562.3 151.7l.7 .1 .2 .6a.62 .62 0 0 1-.8 .8zM562.3 147.2l.1 .6M562.4 150.8l.1-.3a.52 .52 0 0 1 .8 .5l-.3 .1M562.4 155.2l.1 .1M562.4 156.1l-.3 1.6 1.1-.2M562.5 150.5a.52 .52 0 0 1 .8 .5l-.3 .1-.2-.3h-.4zM562.5 154.9l.1 .1M562.5 155.1l.1 .1M562.6 154.9l-.1 .1M562.6 152h.1M562.7 151.9l-.2 .1M562.7 147.1v.7"/>
<path d="M562.8 150.9l-.3-.1-.5 .1 .3 .1a.37 .37 0 0 0 .4 .3 .37 .37 0 0 0 .3-.4l-.2-.2v.3M562.8 153.3v.6M562.8 156h.3l.2-.5 .4-.2-.4 1.3v-.4l-.3 .1zM562.9 154.7l-.3 .5a.41 .41 0 0 1-.4 .2 .41 .41 0 0 1-.3-.3M562.9 151.8l.2 .2-.1 .2M563 151.9l-.1-.2a.42 .42 0 0 0-.7 .1 .42 .42 0 0 0 .2 .6 .52 .52 0 0 1 0 .9 .52 .52 0 0 1-.8-.3l.4-1.2 .7-.3 .6 .6 .1 .8a.22 .22 0 0 1-.3 .1 .22 .22 0 0 1-.1-.3M563.1 147.1v.7M563.1 152.3h-.2M563.1 152.1a.41 .41 0 0 1 0 .5 .41 .41 0 0 1-.6 0h-.1M563.1 152.9l-.3 .3h-.4M563.2 159.3l2.1-.6v.3l-2.1 .6zM563.2 159.3v.3"/>
<path d="M563.3 151l.1-.1 .1 .4-.2 .8M563.3 155.5h.1M563.3 156.1l-.1 .5 .3-.2M563.3 150.5l.2 .4M563.4 152.5l-.1-.5a.83 .83 0 0 0 0-1.1l-.4-.5a.45 .45 0 0 1-.2-.6 .45 .45 0 0 1 .6-.2 .27 .27 0 0 1 .4 0 .27 .27 0 0 1-.1 .4v1.2l.2-.1 .1-.5a.4 .4 0 0 0 .3 .4 .4 .4 0 0 0 .4-.2l-.1 .7 .3-.2 .3 .7-1.1 .7M563.4 147.2v.6M563.5 155.8l-.2 .3v-.2M563.5 153.5l-.2 1.4M563.5 152.8l.4 .2M563.5 157.6l.2-.1 .2 1.1-.3-.6-.3 .7zM563.6 154.7l-.4 .4 .1 .4M563.7 155.3l-.4 .2-.2 .5h-.4l.4 .3 .2-.1"/>
<path d="M563.7 153.6l-.4 .9M563.8 147.2l-.1 .7M563.8 149.6h-.5a.61 .61 0 0 0-.6 .7M563.9 149.5l.4-.1a1.02 1.02 0 0 1 .6 1.4l-.3 .7v-.7l.3-.5a.36 .36 0 0 0-.2-.4 .36 .36 0 0 0-.5 .1l-.3 .3-.1 .8-.2 .1-.1-.9zM563.9 150.6l.2 .4 .5-.2M563.9 149.5l.4-.2a1.02 1.02 0 0 1 .6 1.5l-.3 .7v-.7l.3-.5-.3-.5-.2 .2a.76 .76 0 0 0-.6 1.1l-.2 .1-.1-.9zM564 152.7l.7-.4 .7 .1a.61 .61 0 0 1 .7 .4 .61 .61 0 0 1-.3 .8h-.1a.72 .72 0 0 1-1.2 .4l-.5-.6zM564 150.1l.3-.1a.33 .33 0 0 1 .4 0 .33 .33 0 0 1 .2 .4l-.3 .4a.4 .4 0 0 1-.4 .2 .4 .4 0 0 1-.3-.4zM564 150.3l.3 .1M564.1 154.7l.8-.1-.7 1.6a1.5 1.5 0 0 0-.5 1.4h-.2l-.2 .6-.2-1.1zM564.1 154.7l-1 2.7 .2 .8-.1 .9 .4-1.1 .3 .9-.2-1.4-.4 .7M564.1 147.2l-.1 .7"/>
<path d="M564.1 150.8h.1M564.1 153.7v.1a.6 .6 0 0 0 0 .9l.9-.2 .4-.6M564.1 150.4h.1M564.2 150.7h.1M564.5 147.3l-.2 .7M564.5 150.5l.2 .1M564.6 155.7l.7-.1-.5 1.6a.38 .38 0 0 1 .1 .6 .38 .38 0 0 1-.6 0zM564.6 150.6h.1M564.8 151.3l.3 .7M564.8 153.8v.1M564.8 147.4l-.1 .6M564.9 154.6l-.7 1.6a1.56 1.56 0 0 0-.5 1.4"/>
<path d="M564.9 152.2l.9-.5h.9l-.7 1-1.2-.4zM565 153.8h-.3M565 150.4l.6 .3 .6 1-.9 .3a.94 .94 0 0 1-.3-1.4zM565 150.4l.6 .3 .3 .7M565 154.1h-.1M565.2 147.5l-.2 .6M565.3 158.7v.3l-2.1 .6-1.1-.3v-.3l1.1 .3 2.1-.6a6.1 6.1 0 0 0-3.2 .3M565.3 155.6l-.5 1.6a.35 .35 0 0 1 .1 .4 .35 .35 0 0 1-.4 .2l-.2-.1 .2-2M565.5 147.6l-.2 .6M565.6 153.7h.3l-.2 1.8-1.2 .2 .4-1.1zM565.6 153.4l-.1 .4M565.6 152.5l.4 .1 .1 .3"/>
<path d="M565.6 151.2l.6 .5M565.7 155.5l-1.2 .2M565.7 156.9l-.1 .2 .3 .2M565.8 147.7l-.2 .6M565.9 153.7l-.1 1.2-.2 1a1.81 1.81 0 0 0-.1 2.1l.2 .2M566 156.7l1.1-1-.4 1.4a1.36 1.36 0 0 0-.3 1.6l-.2 .1a.41 .41 0 0 1-.6-.1 .41 .41 0 0 1 .1-.5zM566 152.7a1.02 1.02 0 0 1 1.5-.9l.2 .1a.55 .55 0 0 1 .8 .1 .55 .55 0 0 1-.2 .8l-.3 .3a1.11 1.11 0 0 1-1.9-.2M566.1 152.9l-.5 .7a.64 .64 0 0 1-1 .5l-.2-.2a.75 .75 0 0 1-.1-1.3l.4-.2 .6 .2-.2 .9 .4-.1 .2-.4-.1-.5-.7-.2-.8 .4-.1 .5M566.1 154.4l.1 .6M566.2 147.9l-.3 .6M566.5 148l-.3 .6M566.6 153.6l-.9 .1"/>
<path d="M566.6 157.8l.6 .4M566.8 148.2l-.3 .6M566.8 151.7l-1.1 .1-.9 .4M567 156.6l.8 .9M567 153.6a6.5 6.5 0 0 0-1.4 3.4l1.5-1.3 .5-.2M567.1 151.7a.92 .92 0 0 0-.5 1.1 .92 .92 0 0 0 .9 .7M567.1 151.7l.6 .2a.57 .57 0 0 1 .7 .1 .57 .57 0 0 1 .1 .7l.3 1.3v1.7a3 3 0 0 0-.2 2.4l.2 .1h-2a.41 .41 0 0 1-.6-.1 .41 .41 0 0 1 .3-.6l.4-.9 .2-.9-1.5 1.3a5.8 5.8 0 0 1 1.5-3.4l.4-.1a.93 .93 0 0 1-.9-.7 .93 .93 0 0 1 .5-1.1zM567.1 148.4l-.4 .5M567.1 155.7l-.3 1.3a1.4 1.4 0 0 0-.4 1.7l-.2 .1a.44 .44 0 0 1-.6-.1 .44 .44 0 0 1 .1-.6l.3-1.4M567.3 153.6l-.3 1.1M567.4 157.1a1.08 1.08 0 0 0 .6 1.2M567.4 148.6l-.4 .5"/>
<path d="M567.7 152.2l-.3 .3M567.7 148.8l-.4 .5M567.7 159.9l.5 .5M568 149l-.5 .5M568 159.6l.4 .5M568.2 159.4l.5 .5M568.2 149.3l-.5 .5M568.4 159.2l.5 .4M568.4 153.8l.1 3.3M568.5 149.5l-.5 .5M568.5 152.7l.3 1.7-.1 1.6a2.29 2.29 0 0 0 .1 2.2h-2.5M568.6 158.9l.5 .4"/>
<path d="M568.7 149.8l-.5 .4M568.8 158.6l.5 .4M568.9 150.1l-.5 .4M568.9 158.4l.6 .3M569.1 158.1l.6 .3M569.2 150.3l-.6 .4M569.2 157.8l.7 .3M569.4 150.6l-.6 .4M569.4 157.5l.6 .2M569.5 157.2l.6 .2M569.5 150.9l-.5 .4M569.6 156.9l.6 .2"/>
<path d="M569.7 156.6l.6 .1M569.7 151.2l-.6 .4M569.8 156.2l.6 .2M569.8 155.9l.7 .1M569.9 155.6l.6 .1M569.9 151.6l-.6 .3M569.9 155.3h.7M569.9 155h.7M570 151.9l-.6 .2M570.1 152.2l-.6 .3M570.3 152.6l-.7 .2M570.4 152.9l-.7 .2"/>
<path d="M570.4 153.3l-.6 .1M570.5 153.6l-.7 .1M570.5 154h-.6M570.6 154.3l-.7 .1M570.6 154.7h-.7M558.5 160.2l-.4 .5M558.7 160.4l-.4 .5M559 160.6l-.4 .5M559.3 160.8l-.4 .5M559.6 160.9l-.4 .6M559.9 161.1l-.3 .6M560.2 161.2l-.3 .6"/>
<path d="M560.4 161.3l-.2 .7M560.8 161.4l-.3 .7M561.1 161.5l-.2 .7M561.4 161.6l-.2 .7M561.7 161.7l-.1 .6M562 161.7l-.1 .7M562.3 161.7v.7M562.7 161.8l-.1 .6M563 161.8v.7M563.3 161.8l.1 .6M563.7 161.7v.7M564 161.7l.1 .7"/>
<path d="M564.3 161.6l.1 .7M564.6 161.6l.2 .6M564.9 161.5l.2 .6M565.2 161.4l.3 .6M565.5 161.3l.3 .6M565.8 161.1l.3 .7M566.1 161l.3 .6M566.4 160.8l.4 .6M566.7 160.7l.4 .5M567 160.5l.3 .6M567.2 160.3l.4 .5M567.5 160.1l.4 .5"/>
</g>
<!-- layer: G-ANNO-TTLB -->
<g fill="#fff" stroke="#fff" stroke-width=".27">
<path d="M544.5 160.1l30.7 4.3-5.7-4.3zM544.5 160.1l30.7 4.3h-30.7z"/>
<path d="M569.5 145.6h5.7l-5.7 14.5zM575.2 145.6l-5.7 14.5 5.7 4.3z"/>
</g>
<path d="M544.5 160.1h25v-14.5h5.7v18.8h-30.7z" fill="none" stroke="#fff" stroke-width=".27"/>
<g fill="#000" stroke="#000" stroke-width=".27">
<path d="M17 10.2h2.5v-.2zM17 10h2.5l-2.5 .2z"/>
<path d="M69.4 7.6l.2 2.5v-2.5zM69.4 7.6l.2 2.5h-.2z"/>
<path d="M119.4 7.6l.2 2.5v-2.5zM119.4 7.6l.2 2.5h-.2z"/>
<path d="M169.4 7.6l.2 2.5v-2.5zM169.4 7.6l.2 2.5h-.2z"/>
<path d="M219.4 7.6l.2 2.5v-2.5zM219.4 7.6l.2 2.5h-.2z"/>
<path d="M269.4 7.6l.2 2.5v-2.5zM269.4 7.6l.2 2.5h-.2z"/>
<path d="M319.4 7.6l.2 2.5v-2.5zM319.4 7.6l.2 2.5h-.2z"/>
<path d="M369.4 7.6l.2 2.5v-2.5zM369.4 7.6l.2 2.5h-.2z"/>
<path d="M419.4 7.6l.2 2.5v-2.5zM419.4 7.6l.2 2.5h-.2z"/>
<path d="M469.4 7.6l.2 2.5v-2.5zM469.4 7.6l.2 2.5h-.2z"/>
<path d="M519.4 7.6l.2 2.5v-2.5zM519.4 7.6l.2 2.5h-.2z"/>
<path d="M17 60.2h2.5v-.2zM17 60h2.5l-2.5 .2z"/>
<path d="M569.5 60.2h2.5v-.2zM569.5 60h2.5l-2.5 .2z"/>
<path d="M17 110.2h2.5v-.2zM17 110h2.5l-2.5 .2z"/>
<path d="M569.5 110.2h2.5v-.2zM569.5 110h2.5l-2.5 .2z"/>
<path d="M17 160.2h2.5v-.2zM17 160h2.5l-2.5 .2z"/>
<path d="M519.5 160.2h50v-.2zM519.5 160h50l-50 .2z"/>
<path d="M569.5 160.2h2.5v-.2zM569.5 160h2.5l-2.5 .2z"/>
<path d="M17 210.2h2.5v-.2zM17 210h2.5l-2.5 .2z"/>
<path d="M519.5 210.2h50v-.2zM519.5 210h50l-50 .2z"/>
<path d="M569.5 210.2h2.5v-.2zM569.5 210h2.5l-2.5 .2z"/>
<path d="M519.5 226.9h50v-.2zM519.5 226.7h50l-50 .2z"/>
<path d="M519.5 243.3v.2l50-.2zM519.5 243.5l50-.2v.2z"/>
<path d="M519.5 243.5h50v-.2zM519.5 243.3h50l-50 .2z"/>
<path d="M17 260.2h2.5v-.2zM17 260h2.5l-2.5 .2z"/>
<path d="M519.5 260v.2l50-.2zM519.5 260.2l50-.2v.2z"/>
<path d="M519.5 260v.2l50-.2zM519.5 260.2l50-.2v.2z"/>
<path d="M519.5 276.7v.2l50-.2zM519.5 276.9l50-.2v.2z"/>
<path d="M519.5 260v.2l50-.2zM519.5 260.2l50-.2v.2z"/>
<path d="M519.5 260v.2l50-.2zM519.5 260.2l50-.2v.2z"/>
<path d="M569.5 260.2h2.5v-.2zM569.5 260h2.5l-2.5 .2z"/>
<path d="M519.5 293.3v.2l50-.2zM519.5 293.5l50-.2v.2z"/>
<path d="M519.5 293.3v.2l50-.2zM519.5 293.5l50-.2v.2z"/>
<path d="M17 310.2h2.5v-.2zM17 310h2.5l-2.5 .2z"/>
<path d="M519.5 315h50zM519.5 315.2l50-.2z"/>
<path d="M519.5 310v.2l50-.2zM519.5 310.2l50-.2v.2z"/>
<path d="M569.5 310.2h2.5v-.2zM569.5 310h2.5l-2.5 .2z"/>
<path d="M519.5 335h50zM519.5 335.2l50-.2z"/>
<path d="M519.5 330h50zM519.5 330.2l50-.2z"/>
<path d="M519.5 325h50zM519.5 325.2l50-.2z"/>
<path d="M519.5 320h50zM519.5 320.2l50-.2z"/>
<path d="M519.5 355h50zM519.5 355.2l50-.2z"/>
<path d="M519.5 350h50zM519.5 350.2l50-.2z"/>
<path d="M519.5 345h50zM519.5 345.2l50-.2z"/>
<path d="M519.5 340h50zM519.5 340.2l50-.2z"/>
<path d="M17 360.2h2.5v-.2zM17 360h2.5l-2.5 .2z"/>
<path d="M519.5 360v.2l50-.2zM519.5 360.2l50-.2v.2z"/>
<path d="M519.5 360v.2l50-.2zM519.5 360.2l50-.2v.2z"/>
<path d="M569.5 360.2h2.5v-.2zM569.5 360h2.5l-2.5 .2z"/>
<path d="M569.5 360.2h2.5v-.2zM569.5 360h2.5l-2.5 .2z"/>
<path d="M569.5 360.2h2.5v-.2zM569.5 360h2.5l-2.5 .2z"/>
<path d="M17 410.2h2.5v-.2zM17 410h2.5l-2.5 .2z"/>
<path d="M69.4 410.1l.2 2.5v-2.5zM69.4 410.1l.2 2.5h-.2z"/>
<path d="M119.4 410.1l.2 2.5v-2.5zM119.4 410.1l.2 2.5h-.2z"/>
<path d="M169.4 410.1l.2 2.5v-2.5zM169.4 410.1l.2 2.5h-.2z"/>
<path d="M219.4 410.1l.2 2.5v-2.5zM219.4 410.1l.2 2.5h-.2z"/>
<path d="M269.4 410.1l.2 2.5v-2.5zM269.4 410.1l.2 2.5h-.2z"/>
<path d="M319.4 410.1l.2 2.5v-2.5zM319.4 410.1l.2 2.5h-.2z"/>
<path d="M369.4 410.1l.2 2.5v-2.5zM369.4 410.1l.2 2.5h-.2z"/>
<path d="M419.4 410.1l.2 2.5v-2.5zM419.4 410.1l.2 2.5h-.2z"/>
<path d="M469.4 410.1l.2 2.5v-2.5zM469.4 410.1l.2 2.5h-.2z"/>
<path d="M519.4 410.1v2.5h.2zM519.4 410.1h.2v2.5z"/>
<path d="M519.4 410.1l.2 2.5v-2.5zM519.4 410.1l.2 2.5h-.2z"/>
<path d="M529.4 410.1l.2 2.5v-2.5zM529.4 410.1l.2 2.5h-.2z"/>
<path d="M544.4 410.1l.2 2.5v-2.5zM544.4 410.1l.2 2.5h-.2z"/>
<path d="M569.4 410.1l.2 2.5v-2.5zM569.4 410.1l.2 2.5h-.2z"/>
<path d="M569.3 410.1l.4 2.5v-2.5zM569.3 410.1l.4 2.5h-.4z"/>
</g>
<path d="M19.5 10.1h550v400h-550z" fill="none" stroke="#000" stroke-width=".3"/>
<text font-size="13.4" x="528.5" y="389.9">A402</text>
<g font-size="5">
<text x="535.2" y="185.3">MO-D_1</text>
<text x="520.9" y="191.3">AMBIENTE CUCINA</text>
</g>
<text font-size="3.5" x="259" y="314.7">SEZIONE AA</text>
<g font-size="2.5">
<text x="39.2" y="8.9">1</text>
<text x="93.8" y="8.9">2</text>
<text x="143.8" y="8.9">3</text>
<text x="193.8" y="8.9">4</text>
<text x="243.8" y="8.9">5</text>
<text x="293.8" y="8.9">6</text>
<text x="343.8" y="8.9">7</text>
<text x="393.8" y="8.9">8</text>
<text x="443.8" y="8.9">9</text>
<text x="493.1" y="8.9">10</text>
<text x="543.1" y="8.9">11</text>
<text x="16.7" y="36">A</text>
<text x="570.6" y="36">A</text>
<text x="16.7" y="86">B</text>
<text x="570.6" y="86">B</text>
<text x="16.7" y="136">C</text>
<text x="570.6" y="136">C</text>
<text x="520.3" y="153">POLITECNICO DI MILANO</text>
<text x="520.4" y="159.1">C.L. DESIGN DEGLI INTERNI</text>
<text x="520.4" y="156.1">SCUOLA DEL DESIGN</text>
<text x="520.5" y="162.9">PROGETTO:</text>
<text x="16.7" y="186">D</text>
<text x="570.6" y="186">D</text>
<text x="520.5" y="212.9">CORSO:</text>
<text x="530.8" y="217.8">STRUMENTI E METODI</text>
<text x="534.5" y="220.8">DEL PROGETTO</text>
<text x="520.5" y="229.5">DOCENTE:</text>
<text x="16.7" y="236">E</text>
<text x="533.2" y="236">MARCO FERRARA</text>
<text x="570.6" y="236">E</text>
<text x="520.5" y="246.2">STUDENTI:</text>
<text x="534" y="252.7">CHERONI ELENA</text>
<text x="520.5" y="262.9">OGGETTO:</text>
<text x="530.3" y="269.3">SEZIONI DETTAGLIATE</text>
<text x="520.5" y="279.6">NOTE:</text>
<text x="16.8" y="286">F</text>
<text x="544" y="286">-</text>
<text x="570.7" y="286">F</text>
<text x="520.5" y="296.2">NOME FILE:</text>
<text x="531.3" y="302.4">MO-D_1_CUCINA.dwg</text>
<text x="520.4" y="313.5">VERS</text>
<text x="560" y="313.5">DATA</text>
<text x="16.6" y="336">G</text>
<text x="570.5" y="336">G</text>
<text x="520.5" y="358.5">A</text>
<text x="554.1" y="358.5">2017.06.13</text>
<text x="520.5" y="363">TAVOLA NO.:</text>
<text x="555.3" y="363">02 DI</text>
<text x="563.8" y="363">03</text>
<text x="16.7" y="386">H</text>
<text x="570.6" y="386">H</text>
<text x="520.5" y="405.6">DATA:</text>
<text x="530.5" y="405.5">2017/06/13</text>
<text x="545.4" y="405.5">SCALA:</text>
<text x="560" y="405.5">1:20</text>
<text x="14" y="410.3" transform="rotate(-90 14 410.3)">DIRECTORY: C:\USERS\ELENA\DESKTOP\MO-D_1_CUCINA\MO-D_1_CUCINA.DWG | PLOTTED ON: 22/06/2017 15:15:04 | BY USER: ELENA CHERONI</text>
<text x="37.3" y="413.5">1</text>
<text x="93.8" y="413.5">2</text>
<text x="143.8" y="413.5">3</text>
<text x="193.8" y="413.5">4</text>
<text x="243.8" y="413.5">5</text>
<text x="293.8" y="413.5">6</text>
<text x="343.8" y="413.5">7</text>
<text x="393.8" y="413.5">8</text>
<text x="443.8" y="413.5">9</text>
<text x="493.1" y="413.5">10</text>
<text x="520" y="412.6">0</text>
<text x="520.4" y="408.5">REV:</text>
<text x="530" y="412.6">0.25m</text>
<text x="530.5" y="408.5">A</text>
<text x="545" y="412.6">0.5m</text>
<text x="545.4" y="408.5">FORMATO:</text>
<text x="561.9" y="408.5">A2</text>
<text x="565.5" y="412.6">1m</text>
</g>
</svg>
